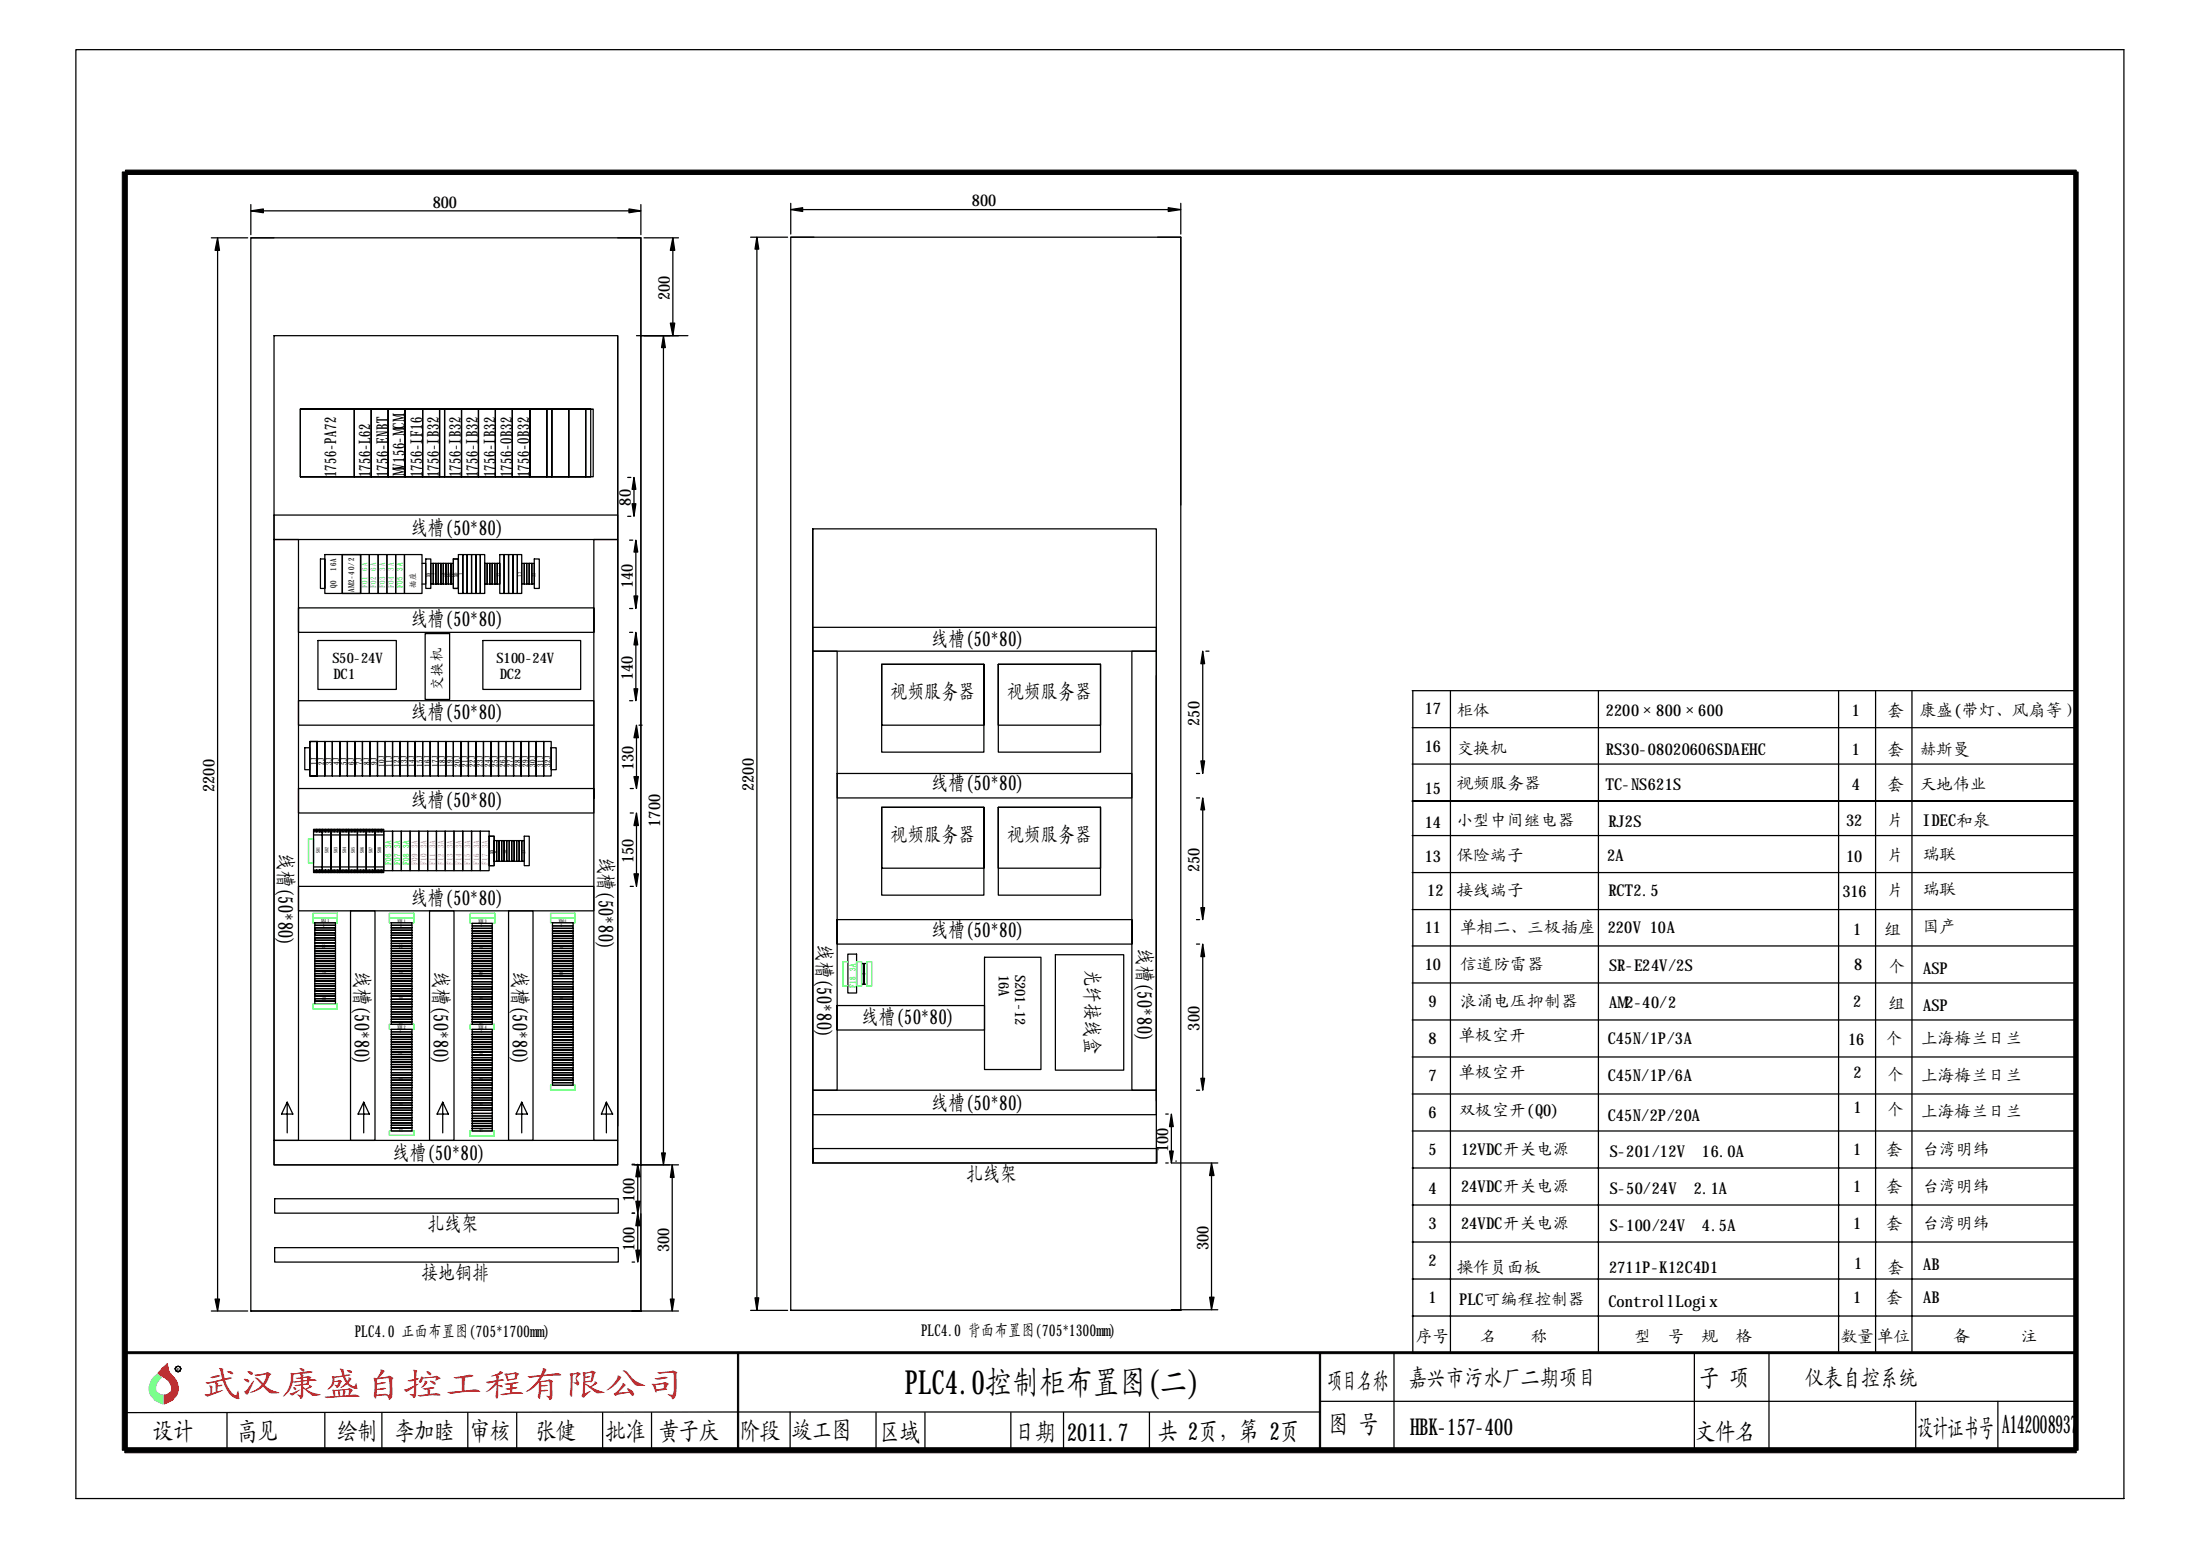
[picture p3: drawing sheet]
<svg xmlns="http://www.w3.org/2000/svg" width="297mm" height="210mm" viewBox="0 0 297 210" stroke-linecap="round" stroke-linejoin="round" font-family="sans-serif">
<g fill="none" stroke="#000" stroke-width=".17">
<path d="M10.2 6.7h276.6v195.6h-276.6zM28.5 32.1h4.9M29.4 33.8v141.6M33.9 32.1h52.6v144.9h-52.6zM33.9 27.6v4.1M33.9 32.1h3.1M35.6 28.5h49.3M83.4 32.1h3.1v13.2h6.4M86.5 27.6v4.1M87 32.1h4.6M90.8 33.8v9.8M101.3 32h5"/>
<path d="M102.2 33.6v141.6M106.8 32h52.6v144.9h-52.6zM106.8 27.4v4.2M106.8 32h3.1M108.4 28.3h49.3M156.3 32h3.1v36.2M159.4 27.4v4.2M37 45.3h46.4v111.9h-46.4zM40.6 55.2h7.2v9.2h-7.2zM40.6 55.2h39.5v9.2h-39.5zM47.8 55.2h2.3v9.2h-2.3zM50.1 55.2h2.3v9.2h-2.3z"/>
<path d="M52.4 55.2h2.3v9.2h-2.3zM54.7 55.2h2.4v9.2h-2.4zM57.1 55.2h2.3v9.2h-2.3zM59.4 55.2h.6v9.2h-.6zM60 55.2h2.3v9.2h-2.3zM62.3 55.2h2.3v9.2h-2.3zM64.6 55.2h2.3v9.2h-2.3zM66.9 55.2h2.3v9.2h-2.3zM69.2 55.2h2.3v9.2h-2.3zM71.5 55.2h2.3v9.2h-2.3zM73.8 55.2h.7v9.2h-.7zM74.5 55.2h2.3v9.2h-2.3z"/>
<path d="M76.8 55.2h2.3v9.2h-2.3zM79.1 55.2h.7v9.2h-.7zM83.4 45.3v106.7M85.9 45.3h5.7M86.5 45.3v111.9M89.6 46.9v108.7M37 69.5h46.4v3.3h-46.4zM37 72.8h3.3v81.1h-3.3zM43.3 75.5h.6v3.9h-.6zM43.9 74.9h2.3v5.2h-2.3zM46.2 74.9h2.5v5.2h-2.5v-5.2h2.5v5.2h-2.5zM48.7 74.9h1.2v5.2h-1.2z"/>
<path d="M49.9 74.9h1.2v5.2h-1.2zM51.1 74.9h1.1v5.2h-1.1zM52.2 74.9h1.2v5.2h-1.2zM53.4 74.9h1.2v5.2h-1.2zM54.6 74.9h2.4v5.2h-2.4zM57 76h.5v2.8h-.5M57.5 75.5h.7v3.9h-.7zM58.2 76h.3v2.8h-.3zM58.5 76h.3v2.8h-.3zM58.8 76h.4v2.8h-.4zM59.2 76h.3v2.8h-.3zM59.5 76h.4v2.8h-.4z"/>
<path d="M59.9 76h.3v2.8h-.3zM60.2 76h.3v2.8h-.3zM60.5 76h.4v2.8h-.4zM60.9 76h.3v2.8h-.3zM61.2 75.5h.7v3.9h-.7zM61.9 74.9h.6v5.2h-.6zM62.5 74.9h.6v5.2h-.6zM63.1 74.9h.6v5.2h-.6zM63.7 74.9h.6v5.2h-.6zM64.3 74.9h.6v5.2h-.6zM64.9 74.9h.5v5.2h-.5zM65.4 76h.4v2.8h-.4z"/>
<path d="M65.8 76h.3v2.8h-.3zM66.1 76h.4v2.8h-.4zM66.5 76h.3v2.8h-.3zM66.8 76h.3v2.8h-.3zM67.1 76h.4v2.8h-.4zM67.5 74.9h.6v5.2h-.6zM68.1 74.9h.6v5.2h-.6zM68.7 74.9h.6v5.2h-.6zM69.3 74.9h.5v5.2h-.5zM69.8 74.9h.6v5.2h-.6zM70.4 76h.4v2.8h-.4zM70.8 76h.3v2.8h-.3z"/>
<path d="M71.1 76h.4v2.8h-.4zM71.5 76h.3v2.8h-.3zM71.8 76h.3v2.8h-.3zM72.1 75.5h.7v3.9h-.7zM80.2 72.8h3.2v81.1h-3.2zM84.8 64.4h.4M84.8 69.7h.4M85 72.9h.4M85.6 66.1v1.9M85.9 74.5v5.9M109.7 71.4v85.6h46.4v-85.6h-46.4v85.6M40.3 82.1h39.9v3.3h-39.9z"/>
<path d="M40.3 94.6h39.9v3.3h-39.9zM42.9 86.5h10.6v6.6h-10.6zM57.4 85.5h3.3v8.9h-3.3zM65.2 86.5h13.2v6.6h-13.2zM80.2 97.9v9.9M85 82.1h.4M85 85.4h.4M85 94.6h.4M85.9 87.1v5.9M85.9 99.6v5.2M86.3 97.9h.4M109.7 84.7h46.4v3.2h-46.4z"/>
<path d="M109.7 87.9h3.3v59.3h-3.3zM119 89.7h13.8v8.2h-13.8zM119 89.7h13.8v11.8h-13.8zM134.8 89.7h13.8v8.2h-13.8zM134.8 89.7h13.8v11.8h-13.8zM152.8 87.9h3.3v59.3h-3.3zM156.1 91.2v57.4M162.4 89.6v13.1M162.8 87.9h.4M190.7 98.2h89.7M190.7 93.2h89.7M190.8 93.2v89.4"/>
<path d="M195.8 93.2v89.4M215.8 93.2v89.4M248.2 93.2v89.4M253.2 93.2v89.4M258.1 93.2v89.4M40.3 119.6h39.9v3.4h-39.9zM40.3 106.4h39.9v3.3h-39.9zM41.1 100.9h.7v3h-.7zM41.8 100.1h1v4.6h-1v-4.6h1v4.6h-1zM42.3 111.9h.5v.4v-.4h.4v.4v-.4h.3v5.9h-.3v-.4v.4h-.4v-.4v.4h-.5zM42.3 112.3h9.5M42.3 117h9.5"/>
<path d="M42.3 112.7h9.5M42.3 117.4h9.5M42.5 117.5h.1v.2h-.1zM42.5 112l.1 .1zM42.8 100.1h1.1v4.6h-1.1zM42.9 117.5h.1v.2h-.1zM42.9 112l.1 .1zM43.3 117.5h.1v.2h-.1zM43.3 112v.1zM43.5 111.9h.4v.4v-.4h.5v.4v-.4h.3v5.9h-.3v-.4v.4h-.5v-.4v.4h-.4zM43.7 117.5h.1v.2h-.1zM43.7 112l.1 .1z"/>
<path d="M43.9 100.1h1v4.6h-1zM44.1 117.5h.1v.2h-.1zM44.1 112l.1 .1zM44.4 117.5h.2v.2h-.2zM44.4 112l.1 .1zM44.7 111.9h.4v.4v-.4h.5v.4v-.4h.3v5.9h-.3v-.4v.4h-.5v-.4v.4h-.4zM44.9 100.1h1v4.6h-1zM44.9 117.5h.1v.2h-.1zM44.9 112l.1 .1zM45.3 117.5h.1v.2h-.1zM45.3 112l.1 .1zM45.6 117.5h.2v.2h-.2z"/>
<path d="M45.6 112l.1 .1zM45.9 100.1h1v4.6h-1zM45.9 111.9h.4v.4v-.4h.4v.4v-.4h.4v5.9h-.4v-.4v.4h-.4v-.4v.4h-.4zM46.1 117.5v.2zM46.1 112v.1zM46.5 117.5h.1v.2h-.1zM46.5 112l.1 .1zM46.8 117.5h.2v.2h-.2zM46.8 112l.1 .1zM46.9 100.1h1v4.6h-1zM47.1 111.9h.4v.4v-.4h.4v.4v-.4h.4v5.9h-.4v-.4v.4h-.4v-.4v.4h-.4zM47.2 117.5h.1v.2h-.1z"/>
<path d="M47.2 112l.1 .1zM47.7 117.5h.1v.2h-.1zM47.7 112l.1 .1zM47.9 100.1h1v4.6h-1zM48 117.5h.2v.2h-.2zM48 112l.1 .1zM48.3 111.9h.4v.4v-.4h.4v.4v-.4h.3v5.9h-.3v-.4v.4h-.4v-.4v.4h-.4zM48.4 117.5h.1v.2h-.1zM48.4 112l.1 .1zM48.9 117.5v.2zM48.9 112v.1zM48.9 100.1h1.1v4.6h-1.1z"/>
<path d="M49.2 117.5h.2v.2h-.2zM49.2 112l.1 .1zM49.4 111.9h.5v.4v-.4h.4v.4v-.4h.3v5.9h-.3v-.4v.4h-.4v-.4v.4h-.5zM49.6 117.5h.1v.2h-.1zM49.6 112l.1 .1zM50 100.1h1v4.6h-1zM50 117.5h.1v.2h-.1zM50 112l.1 .1zM50.4 117.5h.1v.2h-.1zM50.4 112l.1 .1zM50.6 111.9h.5v.4v-.4h.4v.4v-.4h.3v5.9h-.3v-.4v.4h-.4v-.4v.4h-.5zM50.8 117.5h.1v.2h-.1z"/>
<path d="M50.8 112l.1 .1zM51 100.1h1v4.6h-1zM51.2 117.5h.1v.2h-.1zM51.2 112l.1 .1zM51.6 117.5h.1v.2h-.1zM51.6 112v.1zM51.8 112.2h1.2v5.3h-1.2zM52 100.1h1v4.6h-1zM53 112.2h1.2v5.3h-1.2zM53 100.1h1v4.6h-1zM54 100.1h1v4.6h-1zM54.2 112.2h1.2v5.3h-1.2z"/>
<path d="M55 100.1h1v4.6h-1zM55.4 112.2h1.2v5.3h-1.2zM56 100.1h1.1v4.6h-1.1zM56.6 112.2h1.1v5.3h-1.1zM57.1 100.1h1v4.6h-1zM57.7 112.2h1.2v5.3h-1.2zM58.1 100.1h1.1v4.6h-1.1zM58.9 112.2h1.2v5.3h-1.2zM59.2 100.1h1v4.6h-1zM60.1 112.2h1.2v5.3h-1.2zM60.2 100.1h1v4.6h-1zM61.2 100.1h1v4.6h-1z"/>
<path d="M61.3 112.2h1.2v5.3h-1.2zM62.2 100.1h1v4.6h-1zM62.5 112.2h1.2v5.3h-1.2zM63.2 100.1h1.1v4.6h-1.1zM63.7 112.2h1.2v5.3h-1.2zM64.3 100.1h1v4.6h-1zM64.9 112.2h1.1v5.3h-1.1zM65.3 100.1h1v4.6h-1zM66 112.9h.7v4h-.7zM66.3 100.1h1v4.6h-1zM66.7 113.5h.4v2.8h-.4zM67.1 113.5h.3v2.8h-.3z"/>
<path d="M67.3 100.1h1v4.6h-1zM67.4 113.5h.3v2.8h-.3zM67.7 113.5h.4v2.8h-.4zM68.1 113.5h.3v2.8h-.3zM68.3 100.1h1v4.6h-1zM68.4 113.5h.3v2.8h-.3zM68.7 113.5h.4v2.8h-.4zM69.1 113.5h.3v2.8h-.3zM69.3 100.1h1.1v4.6h-1.1zM69.4 113.5h.4v2.8h-.4zM69.8 113.5h.3v2.8h-.3zM70.1 113.5h.3v2.8h-.3z"/>
<path d="M70.4 100.1h1v4.6h-1zM70.4 113.5h.4v2.8h-.4zM70.8 112.9h.7v4h-.7zM71.4 100.1h1v4.6h-1zM72.4 100.1h1v4.6h-1zM73.4 100.1h1v4.6h-1zM74.4 100.9h.7v3h-.7zM85.1 109.7h.4M85.1 119.6h.4M85.1 106.4h.4M85.9 111.4v6.6M113 104.4h39.8v3.3h-39.8z"/>
<path d="M119 109h13.8v8.2h-13.8zM119 109h13.8v11.8h-13.8zM134.8 109h13.8v8.2h-13.8zM134.8 109h13.8v11.8h-13.8zM161.5 104.4h.5M161.5 107.7h.5M162.4 109.3v13.2M190.7 108.1h89.7h-89.7M190.7 112.8h89.7M190.7 117.8h89.7M190.7 103.1h89.7M42.5 124.6h2.8v.3h-2.8z"/>
<path d="M42.5 124.9h2.8v.3h-2.8zM42.5 125.2h2.8v.4h-2.8zM42.5 125.6h2.8v.3h-2.8zM42.5 125.9h2.8v.4h-2.8zM42.5 126.3h2.8v.3h-2.8zM42.5 126.6h2.8v.3h-2.8zM42.5 126.9h2.8v.4h-2.8zM42.5 127.3h2.8v.4h-2.8zM42.5 127.7h2.8v.3h-2.8zM42.5 128h2.8v.4h-2.8zM42.5 128.4h2.8v.3h-2.8zM42.5 128.7h2.8v.3h-2.8z"/>
<path d="M42.5 129h2.8v.4h-2.8zM42.5 129.4h2.8v.3h-2.8zM42.5 129.7h2.8v.4h-2.8zM42.5 130.1h2.8v.3h-2.8zM42.5 130.4h2.8v.3h-2.8zM42.5 130.7h2.8v.4h-2.8zM42.5 131.1h2.8v.3h-2.8zM42.5 131.4h2.8v.4h-2.8zM42.5 131.8h2.8v.3h-2.8zM42.5 132.1h2.8v.3h-2.8zM42.5 132.4h2.8v.4h-2.8zM42.5 132.8h2.8v.3h-2.8z"/>
<path d="M42.5 133.1h2.8v.3h-2.8zM42.5 133.4h2.8v.4h-2.8zM42.5 133.8h2.8v.3h-2.8zM42.5 134.1h2.8v.4h-2.8zM42.5 134.5h2.8v.3h-2.8zM42.5 134.8h2.8v.3h-2.8zM42.5 135.1h2.8v.5h-2.8zM47.3 123h3.3v30.9h-3.3zM52.8 124.6h2.8v.3h-2.8zM52.8 124.9h2.8v.3h-2.8zM52.8 125.2h2.8v.4h-2.8zM52.8 125.6h2.8v.3h-2.8z"/>
<path d="M52.8 125.9h2.8v.4h-2.8zM52.8 126.3h2.8v.3h-2.8zM52.8 126.6h2.8v.4h-2.8zM52.8 127h2.8v.4h-2.8zM52.8 127.4h2.8v.3h-2.8zM52.8 127.7h2.8v.3h-2.8zM52.8 128h2.8v.4h-2.8zM52.8 128.4h2.8v.3h-2.8zM52.8 128.7h2.8v.3h-2.8zM52.8 129h2.8v.4h-2.8zM52.8 129.4h2.8v.3h-2.8zM52.8 129.7h2.8v.4h-2.8z"/>
<path d="M52.8 130.1h2.8v.3h-2.8zM52.8 130.4h2.8v.3h-2.8zM52.8 130.7h2.8v.4h-2.8zM52.8 131.1h2.8v.3h-2.8zM52.8 131.4h2.8v.4h-2.8zM52.8 131.8h2.8v.3h-2.8zM52.8 132.1h2.8v.3h-2.8zM52.8 132.4h2.8v.4h-2.8zM52.8 132.8h2.8v.3h-2.8zM52.8 133.1h2.8v.3h-2.8zM52.8 133.4h2.8v.4h-2.8zM52.8 133.8h2.8v.3h-2.8z"/>
<path d="M52.8 134.1h2.8v.4h-2.8zM52.8 134.5h2.8v.4h-2.8zM52.8 134.9h2.8v.3h-2.8zM52.8 135.2h2.8v.4h-2.8zM52.8 135.6h2.8v.3h-2.8zM52.8 135.9h2.8v.3h-2.8zM52.8 136.2h2.8v.4h-2.8zM52.8 136.6h2.8v.3h-2.8zM52.8 136.9h2.8v.4h-2.8zM52.8 137.3h2.8v.3h-2.8zM52.8 137.6h2.8v.3h-2.8zM52.8 137.9h2.8v.4h-2.8z"/>
<path d="M52.8 139h2.8v.3h-2.8zM52.8 139.3h2.8v.3h-2.8zM52.8 139.6h2.8v.4h-2.8zM52.8 140h2.8v.3h-2.8zM58 123h3.3v30.9h-3.3zM63.8 124.6h2.7v.4h-2.7zM63.8 125h2.7v.3h-2.7zM63.8 125.3h2.7v.4h-2.7zM63.8 125.7h2.7v.3h-2.7zM63.8 126h2.7v.3h-2.7zM63.8 126.3h2.7v.4h-2.7zM63.8 126.7h2.7v.3h-2.7z"/>
<path d="M63.8 127h2.7v.4h-2.7zM63.8 127.4h2.7v.3h-2.7zM63.8 127.7h2.7v.3h-2.7zM63.8 128h2.7v.4h-2.7zM63.8 128.4h2.7v.3h-2.7zM63.8 128.7h2.7v.3h-2.7zM63.8 129h2.7v.4h-2.7zM63.8 129.4h2.7v.3h-2.7zM63.8 129.7h2.7v.4h-2.7zM63.8 130.1h2.7v.3h-2.7zM63.8 130.4h2.7v.3h-2.7zM63.8 130.7h2.7v.4h-2.7z"/>
<path d="M63.8 131.1h2.7v.3h-2.7zM63.8 131.4h2.7v.4h-2.7zM63.8 131.8h2.7v.3h-2.7zM63.8 132.1h2.7v.4h-2.7zM63.8 132.5h2.7v.4h-2.7zM63.8 132.9h2.7v.3h-2.7zM63.8 133.2h2.7v.3h-2.7zM63.8 133.5h2.7v.4h-2.7zM63.8 133.9h2.7v.3h-2.7zM63.8 134.2h2.7v.3h-2.7zM63.8 134.5h2.7v.4h-2.7zM63.8 134.9h2.7v.3h-2.7z"/>
<path d="M63.8 135.2h2.7v.4h-2.7zM63.8 135.6h2.7v.3h-2.7zM63.8 135.9h2.7v.3h-2.7zM63.8 136.2h2.7v.4h-2.7zM63.8 136.6h2.7v.3h-2.7zM63.8 136.9h2.7v.4h-2.7zM63.8 137.3h2.7v.3h-2.7zM63.8 137.6h2.7v.3h-2.7zM63.8 137.9h2.7v.4h-2.7zM63.8 139h2.7v.3h-2.7zM63.8 139.3h2.7v.3h-2.7zM63.8 139.6h2.7v.4h-2.7z"/>
<path d="M63.8 140h2.7v.3h-2.7zM68.7 123h3.3v30.9h-3.3zM74.6 124.6h2.8v.4h-2.8zM74.6 125h2.8v.3h-2.8zM74.6 125.3h2.8v.4h-2.8zM74.6 125.7h2.8v.3h-2.8zM74.6 126h2.8v.3h-2.8zM74.6 126.3h2.8v.4h-2.8zM74.6 126.7h2.8v.3h-2.8zM74.6 127h2.8v.4h-2.8zM74.6 127.4h2.8v.3h-2.8zM74.6 127.7h2.8v.3h-2.8z"/>
<path d="M74.6 128h2.8v.4h-2.8zM74.6 128.4h2.8v.3h-2.8zM74.6 128.7h2.8v.3h-2.8zM74.6 129h2.8v.4h-2.8zM74.6 129.4h2.8v.3h-2.8zM74.6 129.7h2.8v.4h-2.8zM74.6 130.1h2.8v.3h-2.8zM74.6 130.4h2.8v.3h-2.8zM74.6 130.7h2.8v.4h-2.8zM74.6 131.1h2.8v.3h-2.8zM74.6 131.4h2.8v.4h-2.8zM74.6 131.8h2.8v.3h-2.8z"/>
<path d="M74.6 132.1h2.8v.4h-2.8zM74.6 132.5h2.8v.4h-2.8zM74.6 132.9h2.8v.3h-2.8zM74.6 133.2h2.8v.3h-2.8zM74.6 133.5h2.8v.4h-2.8zM74.6 133.9h2.8v.3h-2.8zM74.6 134.2h2.8v.3h-2.8zM74.6 134.5h2.8v.4h-2.8zM74.6 134.9h2.8v.3h-2.8zM74.6 135.2h2.8v.4h-2.8zM74.6 135.6h2.8v.3h-2.8zM74.6 135.9h2.8v.3h-2.8z"/>
<path d="M74.6 136.2h2.8v.4h-2.8zM74.6 136.6h2.8v.3h-2.8zM74.6 136.9h2.8v.4h-2.8zM74.6 137.3h2.8v.3h-2.8zM74.6 137.6h2.8v.3h-2.8zM74.6 137.9h2.8v.4h-2.8zM74.6 138.3h2.8v.3h-2.8zM74.6 138.6h2.8v.4h-2.8zM74.6 139h2.8v.3h-2.8zM74.6 139.3h2.8v.3h-2.8zM74.6 139.6h2.8v.4h-2.8zM74.6 140h2.8v.4h-2.8z"/>
<path d="M113 124.1h39.8v3.3h-39.8zM113 135.7h19.9v3.3h-19.9zM114.5 128.8h1.2v5.2h-1.2zM116.3 130.1h.4v2.8h-.4zM116.7 130.1h.3v2.8h-.3zM132.9 129.2h7.6v15.2h-7.6zM142.5 128.9h9.2v15.6h-9.2zM161.5 124.1h.5M161.5 127.4h.5M162.4 129.1v16.5M190.7 122.8h89.7M190.7 127.7h89.7"/>
<path d="M190.7 132.7h89.7M190.7 137.7h89.7M37 153.9h46.4v3.3h-46.4zM38.8 148.8l.7 1.6h-1.5zM38.8 148.8v4.1M49.1 148.8l.8 1.6h-1.6zM49.1 148.8v4.1M52.8 140.3h2.8v.3h-2.8zM52.8 140.6h2.8v.4h-2.8zM52.8 141h2.8v.3h-2.8zM52.8 141.3h2.8v.4h-2.8zM52.8 141.7h2.8v.3h-2.8z"/>
<path d="M52.8 142h2.8v.3h-2.8zM52.8 142.3h2.8v.4h-2.8zM52.8 142.7h2.8v.3h-2.8zM52.8 143h2.8v.4h-2.8zM52.8 143.4h2.8v.3h-2.8zM52.8 143.7h2.8v.3h-2.8zM52.8 144h2.8v.4h-2.8zM52.8 144.4h2.8v.4h-2.8zM52.8 144.8h2.8v.3h-2.8zM52.8 145.1h2.8v.4h-2.8zM52.8 145.5h2.8v.3h-2.8zM52.8 145.8h2.8v.3h-2.8z"/>
<path d="M52.8 146.1h2.8v.4h-2.8zM52.8 146.5h2.8v.3h-2.8zM52.8 146.8h2.8v.4h-2.8zM52.8 147.2h2.8v.3h-2.8zM52.8 147.5h2.8v.3h-2.8zM52.8 147.8h2.8v.4h-2.8zM52.8 148.2h2.8v.3h-2.8zM52.8 148.5h2.8v.4h-2.8zM52.8 148.9h2.8v.3h-2.8zM52.8 149.2h2.8v.3h-2.8zM52.8 149.5h2.8v.4h-2.8zM52.8 149.9h2.8v.3h-2.8z"/>
<path d="M52.8 150.2h2.8v.4h-2.8zM52.8 150.6h2.8v.3h-2.8zM52.8 150.9h2.8v.3h-2.8zM52.8 151.2h2.8v.4h-2.8zM52.8 151.6h2.8v.3h-2.8zM52.8 151.9h2.8v.3h-2.8zM52.8 152.2h2.8v.5h-2.8zM59.8 148.8l.7 1.6h-1.5zM59.8 148.8v4.1M63.8 140.3h2.7v.3h-2.7zM63.8 140.6h2.7v.4h-2.7zM63.8 141h2.7v.3h-2.7z"/>
<path d="M63.8 141.3h2.7v.4h-2.7zM63.8 141.7h2.7v.3h-2.7zM63.8 142h2.7v.4h-2.7zM63.8 142.4h2.7v.4h-2.7zM63.8 142.8h2.7v.3h-2.7zM63.8 143.1h2.7v.3h-2.7zM63.8 143.4h2.7v.4h-2.7zM63.8 143.8h2.7v.3h-2.7zM63.8 144.1h2.7v.4h-2.7zM63.8 144.5h2.7v.3h-2.7zM63.8 144.8h2.7v.3h-2.7zM63.8 145.1h2.7v.4h-2.7z"/>
<path d="M63.8 145.5h2.7v.3h-2.7zM63.8 145.8h2.7v.3h-2.7zM63.8 146.1h2.7v.4h-2.7zM63.8 146.5h2.7v.3h-2.7zM63.8 146.8h2.7v.4h-2.7zM63.8 147.2h2.7v.3h-2.7zM63.8 147.5h2.7v.3h-2.7zM63.8 147.8h2.7v.4h-2.7zM63.8 148.2h2.7v.3h-2.7zM63.8 148.5h2.7v.4h-2.7zM63.8 148.9h2.7v.3h-2.7zM63.8 149.2h2.7v.3h-2.7z"/>
<path d="M63.8 149.5h2.7v.4h-2.7zM63.8 149.9h2.7v.4h-2.7zM63.8 150.3h2.7v.3h-2.7zM63.8 150.6h2.7v.4h-2.7zM63.8 151h2.7v.3h-2.7zM63.8 151.3h2.7v.4h-2.7zM63.8 151.7h2.7v.3h-2.7zM63.8 152h2.7v.3h-2.7zM63.8 152.3h2.7v.4h-2.7zM70.4 148.8l.8 1.6h-1.5zM70.4 148.8v4.1M74.6 140.4h2.8v.3h-2.8z"/>
<path d="M74.6 140.7h2.8v.4h-2.8zM74.6 141.1h2.8v.3h-2.8zM74.6 141.4h2.8v.3h-2.8zM74.6 141.7h2.8v.4h-2.8zM74.6 142.1h2.8v.3h-2.8zM74.6 142.4h2.8v.4h-2.8zM74.6 142.8h2.8v.3h-2.8zM74.6 143.1h2.8v.3h-2.8zM74.6 143.4h2.8v.4h-2.8zM74.6 143.8h2.8v.3h-2.8zM74.6 144.1h2.8v.4h-2.8zM74.6 144.5h2.8v.3h-2.8z"/>
<path d="M74.6 144.8h2.8v.3h-2.8zM74.6 145.1h2.8v.4h-2.8zM74.6 145.5h2.8v.3h-2.8zM74.6 145.8h2.8v.3h-2.8zM74.6 146.1h2.8v.4h-2.8zM81.9 148.8l.8 1.6h-1.5zM81.9 148.8v4.1M85.3 157.2h6.3M85.3 157.2h.4M86.1 158.8v3.4M90.8 158.9v16.5M109.7 147.2h46.4v3.3h-46.4z"/>
<path d="M109.8 155h46.4v2h-46.4zM157.4 150.4h.3M157.4 157h.3M158.2 157h6.2M158.2 152.1v3.3M158.7 156.7h.1M161.5 147.2h.5M163.6 158.7v16.4M190.7 157.7h89.7M190.7 142.7h89.7M190.7 147.7h89.7M190.7 152.7h89.7"/>
<path d="M28.5 177h4.9M37.1 161.8h46.4v2h-46.4zM37.1 168.4h46.4v2h-46.4zM85.3 177h6.3M85.3 163.8h.4M85.3 170.4h.4M86.1 165.5v3.3M86.5 163.8v13.2h-52.6h.1M101.3 176.9h5M106.8 176.9h52.6M158.2 176.8h6.2M190.7 162.7h89.7"/>
<path d="M190.7 167.7h89.7M190.7 172.6h89.7M190.7 177.6h89.7M23.8 184.5l.2-.1 .3 .1 .1 .3-.1 .3-.3 .1-.2-.1-.2-.3zM30.6 190.7v5.1M43.9 190.7v5.1M51.6 190.7v5.1M63.2 190.7v5.1M69.8 190.7v5.1M81.4 190.7v5.1M88 190.7v5.1M106.7 190.6v5.2"/>
<path d="M118.3 190.7v5.1M124.9 190.7v5.1M136.5 190.7v5.1M143.6 190.7v5.1M155.2 190.7v5.1M178.2 190.6l-161.2 .1M178.3 189.2h102.1M188.2 182.6v13.2M190.7 182.6h89.7M228.8 182.6v13.2M238.8 182.6v13.2M258.7 189.2v6.6"/>
<path d="M269.7 189.2v6.6"/>
</g>
<g fill="#000" stroke="#000" stroke-width=".17">
<path d="M29.4 32.1l.2 1.7h-.6z" fill-rule="evenodd"/>
<path d="M33.9 28.5l1.7-.3v.5z" fill-rule="evenodd"/>
<path d="M84.9 28.2l1.6 .3-1.6 .2z" fill-rule="evenodd"/>
<path d="M90.8 32.1l.3 1.7h-.6z" fill-rule="evenodd"/>
<path d="M102.2 32l.2 1.6h-.5z" fill-rule="evenodd"/>
<path d="M106.8 28.3l1.6-.3v.5z" fill-rule="evenodd"/>
<path d="M157.7 28l1.7 .3-1.7 .2z" fill-rule="evenodd"/>
<path d="M89.6 45.3l.2 1.6h-.5z" fill-rule="evenodd"/>
<path d="M90.5 43.6h.6l-.3 1.7z" fill-rule="evenodd"/>
<path d="M85.6 64.4l.3 1.7h-.6z" fill-rule="evenodd"/>
<path d="M85.3 68h.6l-.3 1.7z" fill-rule="evenodd"/>
<path d="M85.9 72.9l.2 1.6h-.5z" fill-rule="evenodd"/>
<path d="M85.6 80.4h.5l-.2 1.7z" fill-rule="evenodd"/>
<path d="M85.9 85.4l.2 1.7h-.5z" fill-rule="evenodd"/>
<path d="M85.6 93h.5l-.2 1.6z" fill-rule="evenodd"/>
<path d="M85.9 97.9l.3 1.7h-.6z" fill-rule="evenodd"/>
<path d="M162.4 87.9l.2 1.7h-.5z" fill-rule="evenodd"/>
<path d="M85.9 109.7l.3 1.7h-.6z" fill-rule="evenodd"/>
<path d="M85.6 118h.6l-.3 1.6z" fill-rule="evenodd"/>
<path d="M85.6 104.8h.6l-.3 1.6z" fill-rule="evenodd"/>
<path d="M162.1 102.7h.5l-.2 1.7z" fill-rule="evenodd"/>
<path d="M162.4 107.7l.2 1.6h-.5z" fill-rule="evenodd"/>
<path d="M162.1 122.5h.5l-.2 1.6z" fill-rule="evenodd"/>
<path d="M162.4 127.4l.2 1.7h-.5z" fill-rule="evenodd"/>
<path d="M86.1 157.2l.3 1.6h-.5z" fill-rule="evenodd"/>
<path d="M89.3 155.6h.5l-.2 1.6z" fill-rule="evenodd"/>
<path d="M90.8 157.2l.2 1.7h-.5z" fill-rule="evenodd"/>
<path d="M158.2 150.4l.2 1.7h-.5z" fill-rule="evenodd"/>
<path d="M157.9 155.4h.5l-.2 1.6z" fill-rule="evenodd"/>
<path d="M162.1 145.6h.5l-.2 1.6z" fill-rule="evenodd"/>
<path d="M163.6 157l.3 1.7h-.6z" fill-rule="evenodd"/>
<path d="M29 175.4h.6l-.2 1.6z" fill-rule="evenodd"/>
<path d="M85.9 162.2h.5l-.3 1.6z" fill-rule="evenodd"/>
<path d="M86.1 163.8l.3 1.7h-.5z" fill-rule="evenodd"/>
<path d="M85.9 168.8h.5l-.3 1.6z" fill-rule="evenodd"/>
<path d="M90.5 175.4h.5l-.2 1.6z" fill-rule="evenodd"/>
<path d="M101.9 175.2h.5l-.2 1.7z" fill-rule="evenodd"/>
<path d="M163.3 175.1h.6l-.3 1.7z" fill-rule="evenodd"/>
</g>
<g fill="none" stroke="#0f0" stroke-width=".17">
<path d="M41.7 113.2h.6v3.3h-.6zM42.2 123.9h3.4v.7h-3.4zM42.2 135.6h3.4v.6h-3.4zM42.2 123.3h3.4v.6h-3.4zM52.6 138.3h3.3v.7h-3.3zM52.6 123.9h3.3v.7h-3.3zM52.6 123.3h3.3v.6h-3.3zM63.5 138.3h3.2v.7h-3.2zM63.5 124h3.3v.6h-3.3zM63.5 123.3h3.3v.7h-3.3zM74.3 124h3.3v.6h-3.3zM74.3 123.3h3.3v.7h-3.3z"/>
<path d="M113.8 129.8h.7v3.3h-.7zM115.7 129.8h.6v3.3h-.6zM117 129.8h.7v3.3h-.7zM52.6 152.7h3.3v.6h-3.3zM63.4 152.7h3.3v.6h-3.3zM74.3 146.5h3.3v.7h-3.3z"/>
</g>
<g fill="#000" stroke="#000" stroke-width=".14">
<path d="M23.8 184.5l.2-.1zM24 184.4l.3 .1z"/>
<path d="M16.9 23h263.4v.6h-263.4z" fill-rule="evenodd"/>
<path d="M16.5 23.2h.7v172.6h-.7z" fill-rule="evenodd"/>
<path d="M16.8 195.4h263.5v.7h-263.5z" fill-rule="evenodd"/>
<path d="M17 182.5h263.4v.2h-263.4z" fill-rule="evenodd"/>
<path d="M23.8 184.5l-.1 .3h-.1z" fill-rule="evenodd"/>
<path d="M23.6 184.8h.1l.1 .3z" fill-rule="evenodd"/>
<path d="M23.8 185l.2 .2-.2-.1z" fill-rule="evenodd"/>
<path d="M24.3 184.5l.2 .3h-.1z" fill-rule="evenodd"/>
<path d="M24 185.2l.3-.2v.1z" fill-rule="evenodd"/>
<path d="M24.4 184.8h.1l-.2 .3z" fill-rule="evenodd"/>
<path d="M99.6 182.6h.1v13.2h-.1z" fill-rule="evenodd"/>
<path d="M178.1 182.6h.2v13.2h-.2z" fill-rule="evenodd"/>
<path d="M280 23.2h.6v172.6h-.6z" fill-rule="evenodd"/>
</g>
<path d="M21.9 184.7l.7-.6a2.37 2.37 0 0 0 .3 1.3 2.19 2.19 0 0 1 1.1 2.3 2.19 2.19 0 0 1-1.8 1.8v-1.2l.4-.1a.86 .86 0 0 0 .4-1.4 4.4 4.4 0 0 0-1.7-1.5z" fill-rule="evenodd" fill="#f00" stroke="#f00" stroke-width=".17"/>
<path d="M20.8 185.9l.5-.4 .5 .4a1.75 1.75 0 0 0-.7 2l.2 .2a.6 .6 0 0 0 .7 .2v1.2a2.25 2.25 0 0 1-1.8-1.9 2.7 2.7 0 0 1 .6-1.7z" fill-rule="evenodd" fill="#00bfff" stroke="#00bfff" stroke-width=".17"/>
<text font-size="4.5" fill="#f00" x="27.3" y="188.4">武汉康盛自控工程有限公司</text>
<text font-size="4.5" x="122.2" y="188.2">PLC4.0控制柜布置图(二)</text>
<g font-size="3.4">
<text x="179.2" y="187.6">项目名称</text>
<text x="229.4" y="187.2">子 项</text>
<text x="20.7" y="194.4">设计</text>
<text x="32.1" y="194.4">高见</text>
<text x="45.6" y="194.3">绘制</text>
<text x="53.3" y="194.3">李加睦</text>
<text x="63.5" y="194.4">审核</text>
<text x="72.4" y="194.4">张健</text>
<text x="81.8" y="194.4">批准</text>
<text x="89" y="194.4">黄子庆</text>
<text x="99.9" y="194.4">阶段</text>
<text x="106.9" y="194.2">竣工图</text>
<text x="118.8" y="194.5">区域</text>
<text x="137.1" y="194.5">日期</text>
<text x="144.1" y="194.5">2011.7</text>
<text x="156.4" y="194.4">共 2页，第 2页</text>
<text x="179.4" y="193.4">图 号</text>
<text x="228.9" y="194.5">文件名</text>
<text x="259" y="194">设计证书号</text>
<text x="270.3" y="193.5">A142008937</text>
</g>
<g font-size="3.1">
<text x="190.2" y="187.1">嘉兴市污水厂二期项目</text>
<text x="243.8" y="187.1">仪表自控系统</text>
<text x="190.3" y="193.7">HBK-157-400</text>
</g>
<g font-size="2.8">
<text x="55.5" y="72.2">线槽(50*80)</text>
<text x="55.5" y="84.5">线槽(50*80)</text>
<text x="125.8" y="87.2">线槽(50*80)</text>
<text x="120.3" y="94.3">视频服务器</text>
<text x="136.1" y="94.3">视频服务器</text>
<text x="55.5" y="97">线槽(50*80)</text>
<text x="125.8" y="106.7">线槽(50*80)</text>
<text x="55.5" y="108.9">线槽(50*80)</text>
<text x="120.3" y="113.6">视频服务器</text>
<text x="136.1" y="113.6">视频服务器</text>
<text x="37.6" y="115.2" transform="rotate(90 37.6 115.2)">线槽(50*80)</text>
<text x="80.9" y="115.8" transform="rotate(90 80.9 115.8)">线槽(50*80)</text>
<text x="55.5" y="122.1">线槽(50*80)</text>
<text x="47.9" y="131.2" transform="rotate(90 47.9 131.2)">线槽(50*80)</text>
<text x="58.6" y="131.2" transform="rotate(90 58.6 131.2)">线槽(50*80)</text>
<text x="69.3" y="131.2" transform="rotate(90 69.3 131.2)">线槽(50*80)</text>
<text x="110.3" y="127.6" transform="rotate(90 110.3 127.6)">线槽(50*80)</text>
<text x="125.8" y="126.4">线槽(50*80)</text>
<text x="146.5" y="131" transform="rotate(90 146.5 131)">光纤接线盒</text>
<text x="153.6" y="128.1" transform="rotate(90 153.6 128.1)">线槽(50*80)</text>
<text x="116.4" y="138.2">线槽(50*80)</text>
<text x="125.8" y="149.8">线槽(50*80)</text>
<text x="53.1" y="156.6">线槽(50*80)</text>
<text x="130.6" y="159.4">扎线架</text>
<text x="57.8" y="166.1">扎线架</text>
<text x="57" y="172.8">接地铜排</text>
</g>
<g font-size="2.2">
<text x="58.4" y="28">800</text>
<text x="131.2" y="27.9">800</text>
<text x="90.4" y="40.5" transform="rotate(-90 90.4 40.5)">200</text>
<text x="45.4" y="64.4" transform="rotate(-90 45.4 64.4)">1756-PA72</text>
<text x="50" y="64.4" transform="rotate(-90 50 64.4)">1756-L62</text>
<text x="52.4" y="64.4" transform="rotate(-90 52.4 64.4)">1756-ENBT</text>
<text x="54.6" y="64.3" transform="rotate(-90 54.6 64.3)">MV156-MCM</text>
<text x="57" y="64.4" transform="rotate(-90 57 64.4)">1756-IF16</text>
<text x="59.3" y="64.4" transform="rotate(-90 59.3 64.4)">1756-IB32</text>
<text x="62.2" y="64.4" transform="rotate(-90 62.2 64.4)">1756-IB32</text>
<text x="64.5" y="64.4" transform="rotate(-90 64.5 64.4)">1756-IB32</text>
<text x="66.9" y="64.4" transform="rotate(-90 66.9 64.4)">1756-IB32</text>
<text x="69.2" y="64.4" transform="rotate(-90 69.2 64.4)">1756-OB32</text>
<text x="71.5" y="64.4" transform="rotate(-90 71.5 64.4)">1756-OB32</text>
<text x="85.2" y="68.3" transform="rotate(-90 85.2 68.3)">80</text>
<text x="85.4" y="79.3" transform="rotate(-90 85.4 79.3)">140</text>
<text x="85.4" y="91.8" transform="rotate(-90 85.4 91.8)">140</text>
<text x="162" y="98" transform="rotate(-90 162 98)">250</text>
<text x="192.4" y="101.5">16</text>
<text x="192.4" y="96.4">17</text>
<text x="196.8" y="96.6">柜体</text>
<text x="196.8" y="101.8">交换机</text>
<text x="216.8" y="96.6">2200×800×600</text>
<text x="216.8" y="101.9">RS30-0802O6O6SDAEHC</text>
<text x="250" y="96.7">1</text>
<text x="250" y="102">1</text>
<text x="254.8" y="96.6">套</text>
<text x="254.8" y="101.9">套</text>
<text x="259.2" y="96.7">康盛(带灯、风扇等）</text>
<text x="259.2" y="102">赫斯曼</text>
<text x="29" y="106.9" transform="rotate(-90 29 106.9)">2200</text>
<text x="85.5" y="104" transform="rotate(-90 85.5 104)">130</text>
<text x="101.8" y="106.8" transform="rotate(-90 101.8 106.8)">2200</text>
<text x="192.4" y="107.1">15</text>
<text x="196.8" y="106.5">视频服务器</text>
<text x="216.8" y="106.6">TC-NS621S</text>
<text x="250" y="106.7">4</text>
<text x="254.8" y="106.6">套</text>
<text x="259.2" y="106.7">天地伟业</text>
<text x="89.2" y="111.6" transform="rotate(-90 89.2 111.6)">1700</text>
<text x="192.4" y="111.8">14</text>
<text x="196.8" y="111.4">小型中间继电器</text>
<text x="217.2" y="111.6">RJ2S</text>
<text x="249.3" y="111.5">32</text>
<text x="254.8" y="111.4">片</text>
<text x="259.7" y="111.4">IDEC和泉</text>
<text x="85.5" y="116.5" transform="rotate(-90 85.5 116.5)">150</text>
<text x="162" y="117.7" transform="rotate(-90 162 117.7)">250</text>
<text x="192.4" y="116.3">13</text>
<text x="196.8" y="116.2">保险端子</text>
<text x="217" y="116.3">2A</text>
<text x="249.3" y="116.3">10</text>
<text x="254.8" y="116.3">片</text>
<text x="259.7" y="116.1">瑞联</text>
<text x="192.4" y="126">11</text>
<text x="192.7" y="120.9">12</text>
<text x="196.8" y="120.9">接线端子</text>
<text x="197.2" y="125.9">单相二、三极插座</text>
<text x="217.1" y="126">220V 10A</text>
<text x="217.2" y="121">RCT2.5</text>
<text x="248.8" y="121.1">316</text>
<text x="254.8" y="121">片</text>
<text x="259.7" y="125.8">国产</text>
<text x="259.7" y="120.8">瑞联</text>
<text x="192.4" y="131">10</text>
<text x="197.2" y="131">信道防雷器</text>
<text x="217.3" y="131.1">SR-E24V/2S</text>
<text x="250.2" y="126.2">1</text>
<text x="250.4" y="130.9">8</text>
<text x="254.5" y="126.2">组</text>
<text x="255" y="131.2">个</text>
<text x="259.7" y="131.4">ASP</text>
<text x="192.9" y="135.9">9</text>
<text x="197.2" y="136">浪涌电压抑制器</text>
<text x="217.3" y="136.1">AM2-40/2</text>
<text x="250.2" y="135.9">2</text>
<text x="255" y="136.2">组</text>
<text x="259.7" y="136.4">ASP</text>
<text x="162" y="139.1" transform="rotate(-90 162 139.1)">300</text>
<text x="192.9" y="140.9">8</text>
<text x="197" y="140.6">单极空开</text>
<text x="217.1" y="141">C45N/1P/3A</text>
<text x="249.5" y="141.1">16</text>
<text x="254.7" y="141">个</text>
<text x="259.4" y="141">上海梅兰日兰</text>
<text x="192.9" y="145.9">7</text>
<text x="197" y="145.6">单极空开</text>
<text x="217.1" y="146">C45N/1P/6A</text>
<text x="250.3" y="145.6">2</text>
<text x="254.8" y="145.7">个</text>
<text x="259.4" y="146">上海梅兰日兰</text>
<text x="157.7" y="155.5" transform="rotate(-90 157.7 155.5)">100</text>
<text x="192.9" y="155.9">5</text>
<text x="192.9" y="150.9">6</text>
<text x="197" y="150.6">双极空开(Q0)</text>
<text x="197.3" y="155.9">12VDC开关电源</text>
<text x="217.1" y="151.3">C45N/2P/20A</text>
<text x="250.2" y="156">1</text>
<text x="250.3" y="150.3">1</text>
<text x="254.7" y="156">套</text>
<text x="254.8" y="150.5">个</text>
<text x="259.4" y="150.7">上海梅兰日兰</text>
<text x="259.7" y="155.9">台湾明纬</text>
<text x="192.9" y="161.1">4</text>
<text x="197.3" y="160.9">24VDC开关电源</text>
<text x="217.3" y="156.2">S-201/12V</text>
<text x="217.3" y="161.2">S-50/24V</text>
<text x="228.7" y="161.2">2.1A</text>
<text x="229.8" y="156.2">16.0A</text>
<text x="250.2" y="161">1</text>
<text x="254.7" y="161">套</text>
<text x="259.7" y="160.9">台湾明纬</text>
<text x="85.7" y="162.3" transform="rotate(-90 85.7 162.3)">100</text>
<text x="192.9" y="165.9">3</text>
<text x="197.3" y="165.9">24VDC开关电源</text>
<text x="217.3" y="166.2">S-100/24V</text>
<text x="229.8" y="166.2">4.5A</text>
<text x="250.2" y="166">1</text>
<text x="254.7" y="166">套</text>
<text x="259.7" y="165.9">台湾明纬</text>
<text x="85.7" y="168.9" transform="rotate(-90 85.7 168.9)">100</text>
<text x="90.3" y="169" transform="rotate(-90 90.3 169)">300</text>
<text x="163.2" y="168.8" transform="rotate(-90 163.2 168.8)">300</text>
<text x="192.9" y="170.9">2</text>
<text x="196.8" y="171.8">操作员面板</text>
<text x="217.3" y="171.9">2711P-K12C4D1</text>
<text x="250.4" y="171.3">1</text>
<text x="254.8" y="171.9">套</text>
<text x="259.7" y="171.4">AB</text>
<text x="192.9" y="175.9">1</text>
<text x="197" y="176.1">PLC可编程控制器</text>
<text x="217.2" y="176.5">ControllLogix</text>
<text x="250.2" y="175.9">1</text>
<text x="254.7" y="175.9">套</text>
<text x="259.7" y="175.9">AB</text>
<text x="47.9" y="180.5">PLC4.0 正面布置图(705*1700mm)</text>
<text x="124.4" y="180.4">PLC4.0 背面布置图(705*1300mm)</text>
<text x="191.3" y="181.1">序号</text>
<text x="199.9" y="181.1">名</text>
<text x="206.7" y="181.1">称</text>
<text x="220.7" y="181.1">型</text>
<text x="225.2" y="181.1">号</text>
<text x="229.8" y="181.1">规</text>
<text x="234.4" y="181.1">格</text>
<text x="248.6" y="181.1">数量</text>
<text x="253.5" y="181.1">单位</text>
<text x="263.8" y="181.1">备</text>
<text x="272.9" y="181.1">注</text>
</g>
<g font-size="1.9">
<text x="44.9" y="89.5">S50-24V</text>
<text x="67.1" y="89.5">S100-24V</text>
<text x="45" y="91.7">DC1</text>
<text x="59.7" y="93.1" transform="rotate(-90 59.7 93.1)">交换机</text>
<text x="67.5" y="91.7">DC2</text>
<text x="134.9" y="131.6" transform="rotate(90 134.9 131.6)">16A</text>
<text x="137.1" y="131.6" transform="rotate(90 137.1 131.6)">S201-12</text>
</g>
<g font-size="1.1">
<text x="45.4" y="77.1" transform="rotate(-90 45.4 77.1)">16A</text>
<text x="45.4" y="79.3" transform="rotate(-90 45.4 79.3)">Q0</text>
<text x="47.8" y="79.9" transform="rotate(-90 47.8 79.9)">AM2-40/2</text>
<text x="56.1" y="79.3" transform="rotate(-90 56.1 79.3)">插座</text>
<text x="42.8" y="103.2" transform="rotate(-90 42.8 103.2)">1J</text>
<text x="43.8" y="103.2" transform="rotate(-90 43.8 103.2)">2J</text>
<text x="44.8" y="103.2" transform="rotate(-90 44.8 103.2)">3J</text>
<text x="45.8" y="103.2" transform="rotate(-90 45.8 103.2)">4J</text>
<text x="46.8" y="103.2" transform="rotate(-90 46.8 103.2)">5J</text>
<text x="47.8" y="103.2" transform="rotate(-90 47.8 103.2)">6J</text>
<text x="48.9" y="103.2" transform="rotate(-90 48.9 103.2)">7J</text>
<text x="49.9" y="103.2" transform="rotate(-90 49.9 103.2)">8J</text>
<text x="50.9" y="103.2" transform="rotate(-90 50.9 103.2)">9J</text>
<text x="51.9" y="103.6" transform="rotate(-90 51.9 103.6)">10J</text>
<text x="52.9" y="103.6" transform="rotate(-90 52.9 103.6)">11J</text>
<text x="53.9" y="103.6" transform="rotate(-90 53.9 103.6)">12J</text>
<text x="54.9" y="103.6" transform="rotate(-90 54.9 103.6)">13J</text>
<text x="56" y="103.6" transform="rotate(-90 56 103.6)">14J</text>
<text x="57.1" y="103.6" transform="rotate(-90 57.1 103.6)">15J</text>
<text x="58.1" y="103.6" transform="rotate(-90 58.1 103.6)">16J</text>
<text x="59.1" y="103.6" transform="rotate(-90 59.1 103.6)">17J</text>
<text x="60.1" y="103.6" transform="rotate(-90 60.1 103.6)">18J</text>
<text x="61.1" y="103.6" transform="rotate(-90 61.1 103.6)">19J</text>
<text x="62.1" y="103.6" transform="rotate(-90 62.1 103.6)">20J</text>
<text x="63.2" y="103.6" transform="rotate(-90 63.2 103.6)">21J</text>
<text x="64.2" y="103.6" transform="rotate(-90 64.2 103.6)">22J</text>
<text x="65.2" y="103.6" transform="rotate(-90 65.2 103.6)">23J</text>
<text x="66.2" y="103.6" transform="rotate(-90 66.2 103.6)">24J</text>
<text x="67.2" y="103.6" transform="rotate(-90 67.2 103.6)">25J</text>
<text x="68.2" y="103.6" transform="rotate(-90 68.2 103.6)">26J</text>
<text x="69.3" y="103.6" transform="rotate(-90 69.3 103.6)">27J</text>
<text x="70.3" y="103.6" transform="rotate(-90 70.3 103.6)">28J</text>
<text x="71.3" y="103.6" transform="rotate(-90 71.3 103.6)">29J</text>
<text x="72.3" y="103.6" transform="rotate(-90 72.3 103.6)">30J</text>
<text x="73.3" y="103.6" transform="rotate(-90 73.3 103.6)">31J</text>
<text x="74.3" y="103.6" transform="rotate(-90 74.3 103.6)">32J</text>
</g>
<g font-size="1.1" fill="#0ff">
<text x="49.6" y="79.3" transform="rotate(-90 49.6 79.3)">F01 6A</text>
<text x="50.8" y="79.3" transform="rotate(-90 50.8 79.3)">F02 6A</text>
<text x="52" y="79.3" transform="rotate(-90 52 79.3)">F03 3A</text>
<text x="53.2" y="79.3" transform="rotate(-90 53.2 79.3)">F04 3A</text>
</g>
<g font-size="1.1" fill="#0f0">
<text x="54.4" y="79.3" transform="rotate(-90 54.4 79.3)">F05 3A</text>
<text x="52.8" y="116.8" transform="rotate(-90 52.8 116.8)">F06 3A</text>
<text x="54" y="116.8" transform="rotate(-90 54 116.8)">F07 3A</text>
<text x="55.2" y="116.8" transform="rotate(-90 55.2 116.8)">F08 3A</text>
<text x="115.5" y="133.4" transform="rotate(-90 115.5 133.4)">F18 3A</text>
</g>
<g font-size="1.1" fill="#f0f">
<text x="56.4" y="116.8" transform="rotate(-90 56.4 116.8)">F09 3A</text>
<text x="57.6" y="116.8" transform="rotate(-90 57.6 116.8)">F10 3A</text>
<text x="58.8" y="116.8" transform="rotate(-90 58.8 116.8)">F11 3A</text>
<text x="59.9" y="116.8" transform="rotate(-90 59.9 116.8)">F12 3A</text>
<text x="61.1" y="116.8" transform="rotate(-90 61.1 116.8)">F13 3A</text>
<text x="62.3" y="116.8" transform="rotate(-90 62.3 116.8)">F14 3A</text>
<text x="63.5" y="116.8" transform="rotate(-90 63.5 116.8)">F15 3A</text>
<text x="64.7" y="116.8" transform="rotate(-90 64.7 116.8)">F16 3A</text>
<text x="65.9" y="116.8" transform="rotate(-90 65.9 116.8)">F17 3A</text>
</g>
<g font-size=".8">
<text x="58.1" y="77.9" transform="rotate(-90 58.1 77.9)">XN</text>
<text x="58.7" y="77.7" transform="rotate(-90 58.7 77.7)">1</text>
<text x="60" y="77.7" transform="rotate(-90 60 77.7)">5</text>
<text x="60.6" y="77.9" transform="rotate(-90 60.6 77.9)">PE</text>
<text x="61.2" y="77.9" transform="rotate(-90 61.2 77.9)">PE</text>
<text x="61.8" y="77.9" transform="rotate(-90 61.8 77.9)">XD</text>
<text x="62.5" y="77.6" transform="rotate(-90 62.5 77.6)">1</text>
<text x="67.6" y="77.9" transform="rotate(-90 67.6 77.9)">12</text>
<text x="70.4" y="77.8" transform="rotate(-90 70.4 77.8)">17</text>
<text x="72.3" y="77.9" transform="rotate(-90 72.3 77.9)">22</text>
<text x="66.6" y="115.3" transform="rotate(-90 66.6 115.3)">XN</text>
<text x="67.1" y="115.2" transform="rotate(-90 67.1 115.2)">6</text>
<text x="68.5" y="115.3" transform="rotate(-90 68.5 115.3)">10</text>
<text x="71" y="115.3" transform="rotate(-90 71 115.3)">17</text>
<text x="116.8" y="131.7" transform="rotate(-90 116.8 131.7)">1</text>
</g>
<g font-size=".7">
<text x="43.2" y="115.2" transform="rotate(-90 43.2 115.2)">S01</text>
<text x="44.4" y="115.2" transform="rotate(-90 44.4 115.2)">S02</text>
<text x="45.6" y="115.2" transform="rotate(-90 45.6 115.2)">S03</text>
<text x="46.7" y="115.2" transform="rotate(-90 46.7 115.2)">S04</text>
<text x="47.9" y="115.2" transform="rotate(-90 47.9 115.2)">S05</text>
<text x="49.1" y="115.2" transform="rotate(-90 49.1 115.2)">S06</text>
<text x="50.3" y="115.2" transform="rotate(-90 50.3 115.2)">S07</text>
<text x="51.5" y="115.2" transform="rotate(-90 51.5 115.2)">S08</text>
<text x="43.3" y="124.5">XAI1</text>
<text x="43.6" y="125.1">1</text>
<text x="53.7" y="124.6">XDI1</text>
<text x="54" y="125.1">1</text>
<text x="64.6" y="124.6">XDI3</text>
<text x="64.9" y="125.1">1</text>
<text x="75.4" y="124.6">XDO1</text>
<text x="75.7" y="125.1">1</text>
<text x="43.4" y="128">10</text>
<text x="43.5" y="131.5">20</text>
<text x="53.8" y="131.5">20</text>
<text x="53.8" y="128">10</text>
<text x="64.7" y="131.6">20</text>
<text x="64.7" y="128.1">10</text>
<text x="75.5" y="131.6">20</text>
<text x="75.5" y="128.1">10</text>
<text x="43.5" y="135">30</text>
<text x="53.8" y="135">30</text>
<text x="64.7" y="135">30</text>
<text x="75.5" y="135">30</text>
<text x="53.7" y="138.9">XDI2</text>
<text x="53.8" y="142.4">10</text>
<text x="53.8" y="138.4">40</text>
<text x="53.9" y="139.4">1</text>
<text x="64.6" y="138.9">XDI4</text>
<text x="64.7" y="138.4">40</text>
<text x="64.7" y="142.4">10</text>
<text x="64.9" y="139.5">1</text>
<text x="53.8" y="145.9">20</text>
<text x="53.8" y="149.3">30</text>
<text x="64.7" y="145.9">20</text>
<text x="64.7" y="149.3">30</text>
<text x="53.8" y="152.8">40</text>
<text x="64.7" y="152.8">40</text>
</g>
<text font-size=".6" x="23.9" y="185">R</text>
</svg>
